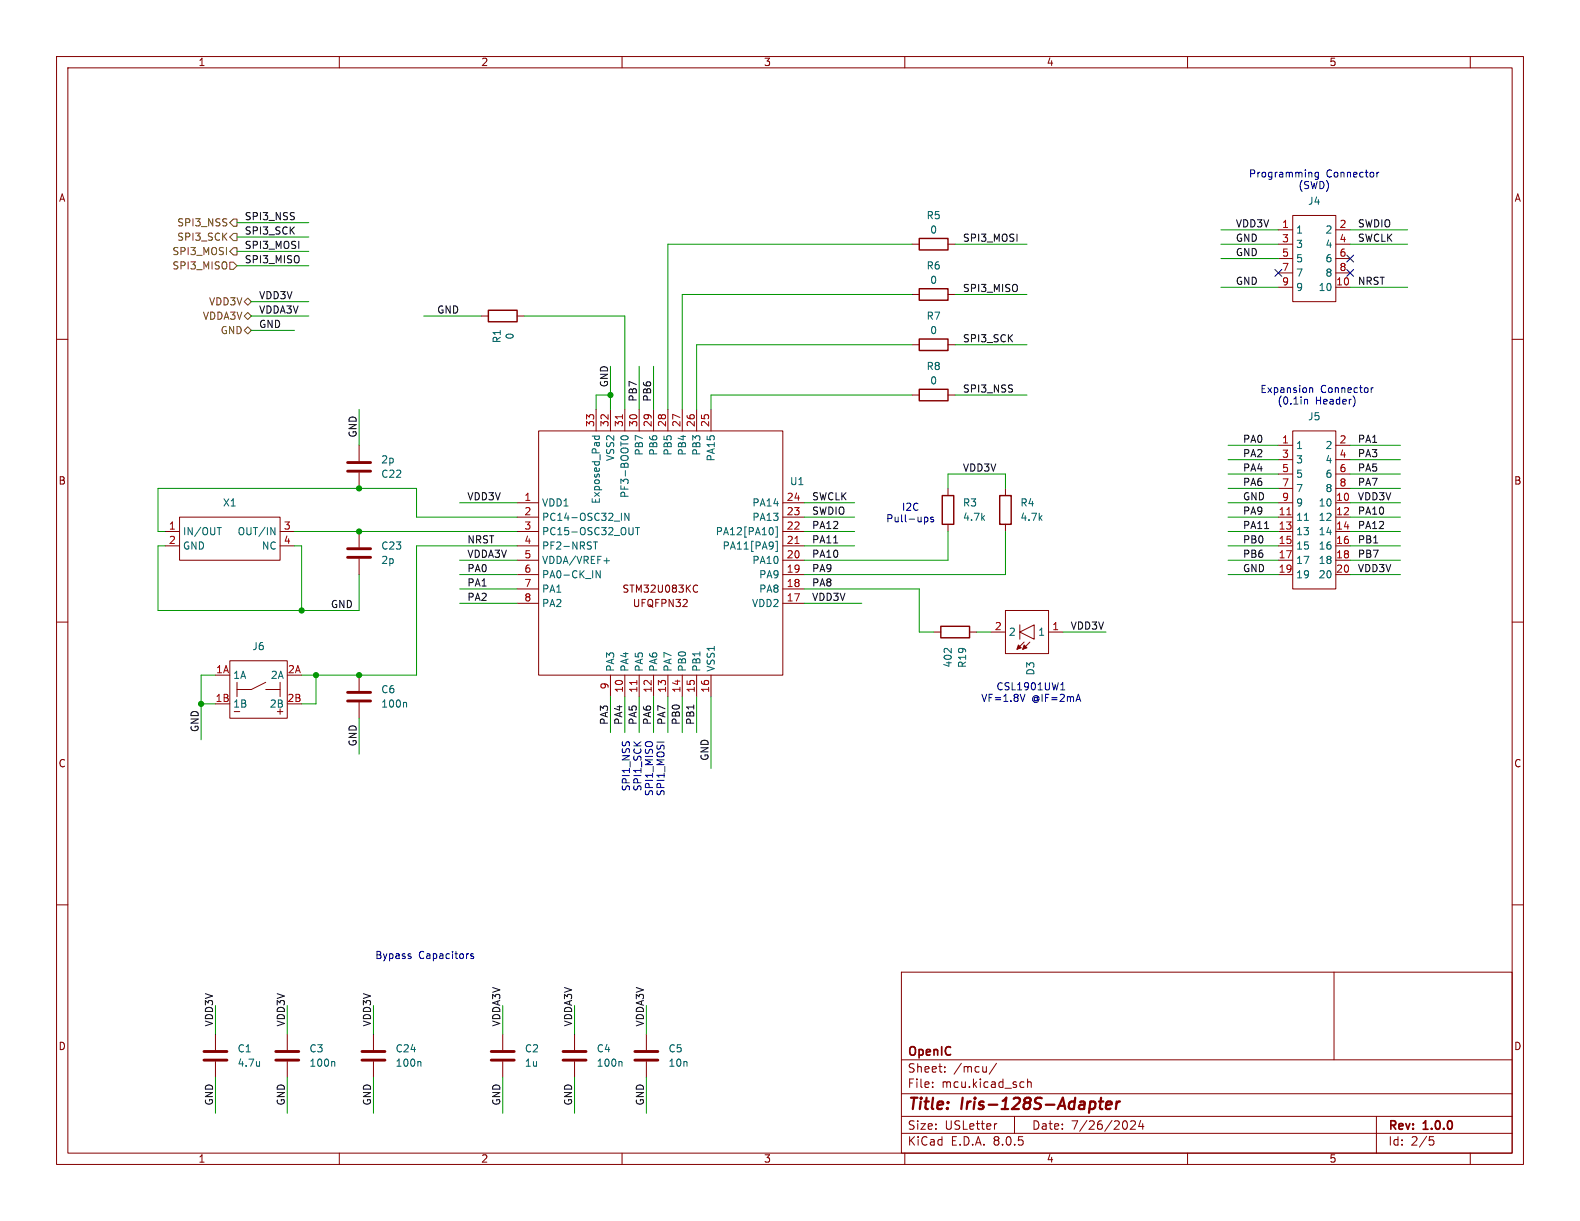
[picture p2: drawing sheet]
<svg xmlns="http://www.w3.org/2000/svg" width="279mm" height="216mm" viewBox="0 0 279 216" stroke-linecap="round" stroke-linejoin="round" font-family="sans-serif">
<g fill="none" stroke="#840000" stroke-width=".18">
<path d="M10 10h259.4v195.9h-259.4zM12 12h255.4v191.9h-255.4zM60 10v2M110 10v2M160 10v2M210 10v2M260 10v2M228.6 38.1h7.6v15.2h-7.6zM10 60h2M85.1 55.9h1.3M91.4 55.9h1.3M161.3 52.1h1.3"/>
<path d="M161.3 43.2h1.3M167.6 52.1h1.3M167.6 43.2h1.3M226.1 43.2h2.5M226.1 40.6h2.5M226.1 50.8h2.5M226.1 45.7h2.5M226.1 48.3h2.5M236.2 43.2h2.6M236.2 40.6h2.6M236.2 50.8h2.6M236.2 45.7h2.6"/>
<path d="M236.2 48.3h2.6M267.4 60h2M63.5 78.7v2.8M95.2 76.2h43.2v43.2h-43.2zM105.4 72.4v3.8M107.9 72.4v3.8M110.5 72.4v3.8M113 72.4v3.8M115.6 72.4v3.8M118.1 72.4v3.8M120.6 72.4v3.8M123.2 72.4v3.8"/>
<path d="M125.7 72.4v3.8M161.3 69.9h1.3M161.3 61h1.3M167.6 69.9h1.3M167.6 61h1.3M226.1 78.7h2.5M228.6 76.2h7.6v27.9h-7.6zM236.2 78.7h2.6M29.2 94h2.5M29.2 96.5h2.5M31.7 91.4h17.8v7.7h-17.8zM49.5 94h2.6"/>
<path d="M49.5 96.5h2.6M63.5 83.6v2.8M63.5 94v2.8M63.5 98.8v2.8M91.4 94h3.8M91.4 96.5h3.8M91.4 88.9h3.8M91.4 91.4h3.8M91.4 99.1h3.8M138.4 94h3.8M138.4 96.5h3.8M138.4 88.9h3.8"/>
<path d="M138.4 91.4h3.8M138.4 99.1h3.8M167.6 86.4v1.2M167.6 92.7v1.3M177.8 86.4v1.2M177.8 92.7v1.3M226.1 94h2.5M226.1 96.5h2.5M226.1 88.9h2.5M226.1 91.4h2.5M226.1 99.1h2.5M226.1 81.3h2.5"/>
<path d="M226.1 83.8h2.5M226.1 86.4h2.5M236.2 94h2.6M236.2 96.5h2.6M236.2 88.9h2.6M236.2 91.4h2.6M236.2 99.1h2.6M236.2 81.3h2.6M236.2 83.8h2.6M236.2 86.4h2.6M10 110h2M40.6 116.8h10.2v10.2h-10.2z"/>
<path d="M63.5 119.4v2.8M91.4 106.7h3.8M91.4 104.1h3.8M91.4 101.6h3.8M107.9 119.4v3.8M110.5 119.4v3.8M113 119.4v3.8M115.6 119.4v3.8M118.1 119.4v3.8M120.6 119.4v3.8M122.8 103.5l.3-.1 .3 .2M123.2 119.4v3.8"/>
<path d="M123.4 104.6l-.3 .1h-.3M125.7 119.4v3.8M138.4 106.7h3.8M138.4 104.1h3.8M138.4 101.6h3.8M165.1 111.8h1.3M171.4 111.8h1.3M175.3 111.8h2.5M177.8 108h7.6v7.6h-7.6zM180.3 111.8l2.6-1.3v2.5zM180.3 110.5v2.5M181.1 113.5l-1.3 1.3"/>
<path d="M182.1 113.5l-1.3 1.3M185.4 111.8h2.6M226.1 101.6h2.5M236.2 101.6h2.6M267.4 110h2M41.9 120.7v2.5M47 120.7l-2.6 1.2h-2.5M47 121.9h2.5M49.5 120.7v2.5M63.5 124.2v2.8M10 160h2M267.4 160h2"/>
<path d="M159.4 171.9h108v32h-108zM235.9 171.9v15.5M38.1 182.9v2.8M38.1 187.7v2.8M50.8 182.9v2.8M50.8 187.7v2.8M66 182.9v2.8M66 187.7v2.8M88.9 182.9v2.8M88.9 187.7v2.8M101.6 182.9v2.8M101.6 187.7v2.8"/>
<path d="M114.3 182.9v2.8M114.3 187.7v2.8M159.4 197.4h108M159.4 193.4h108M159.4 187.4h108M164.9 192.1v.2M164.9 191.4v.1M167.1 189.4v.2M167.1 188.7v.1M176.2 188l-1.3 1.9M176.3 198.7l-.3 .1M179.4 197.4v3"/>
<path d="M180.6 191.3l.5 .1M181.1 192.2l-.5 .1M181.7 191.4l.2-.1 .4 .1 .1 .9M181.7 190.8v1.5M199.9 198.3l.6-.1 .2 .1 .1 .3-.9 1.1h.9M201.7 198.1l-.3 1.1h.9M202.1 198.7v1M243.4 197.4v6.5M60 203.9v2M110 203.9v2M159.4 200.4h108M160 203.9v2"/>
<path d="M210 203.9v2M252.8 201h.7M252.9 201.6h.4l.3 .2-.2 .6-.5 .1M260 203.9v2"/>
</g>
<path d="M194.3 194.8h.8M194.7 194.1l-.2 1.7 .1 .2 .3 .1M195.6 195.4l1-.2-.1-.3-.2-.1-.5 .1-.3 .9 .3 .3 .6-.1M197.5 194.8l-.2 1.3M198.1 194.8l-.4 .1-.3 .3" fill="none" stroke="#840000" stroke-width=".4"/>
<path d="M86.4 54.9h5v2h-5zM162.6 51.1h5v2h-5zM162.6 42.2h5v2h-5zM162.6 59.9h5v2.1h-5zM162.6 68.8h5v2.1h-5zM166.6 87.6h2.1v5.1h-2.1zM176.8 87.6h2v5.1h-2zM166.4 110.7h5v2.1h-5z" fill="none" stroke="#840000" stroke-width=".25"/>
<g fill="#840000" stroke="#840000" stroke-width=".18">
<path d="M180.1 114l.5 .6-.8 .2z"/>
<path d="M181.1 114l.5 .6-.8 .2z"/>
</g>
<g fill="none" stroke="#840000" stroke-width=".51">
<path d="M61.5 81.8h4M61.5 83.3h4M61.5 98.6h4M61.5 97h4M61.5 124h4M61.5 122.4h4M36.1 187.5h4M36.1 185.9h4M48.8 187.5h4M48.8 185.9h4M64 187.5h4.1M64 185.9h4.1"/>
<path d="M86.9 187.5h4M86.9 185.9h4M99.6 187.5h4M99.6 185.9h4M112.3 187.5h4M112.3 185.9h4"/>
</g>
<g fill="none" stroke="#006464" stroke-width=".18">
<path d="M104.7 77.1h1.3M105.2 77.1l-.1 .4 .3 .2M105.9 77.1l.1 .4-.3 .2M109.9 77.2a.69 .69 0 0 1 1.2 .3 .72 .72 0 0 1-1.3-.1zM38.4 93.3h.7M47.9 93.3l.7 1.3v-1.3M104.9 95.8h.8M105.3 95.8v1.3M106.8 99.2h1M109.9 90.7v1.3M111.2 90.7v1.3l-.7-1.3v1.3M111.9 93.3v1l-.1 .2"/>
<path d="M112.4 93.3h.7M112.7 93.3v1.3M136.6 93.4l.1 .4-.1 .6M137.2 95.7h.3v1.8h-.3M137.2 93.2h.3v1.8h-.3M230.7 92h.7M106.1 100.9v1.3l-.7-1.3v1.3M167.1 114.7h.4M168.2 114.7v.7M71.7 124.2l.2 .2v.6M45.9 187.7v.8M45.9 188.4l-.1 .1"/>
<path d="M59 187.7l.2 .2v.6M74.3 187.7l.1 .2v.6M109.8 187.7l.2 .2v.6"/>
</g>
<path d="M110.1 73.3v.8M140.6 96.1h.7M227.6 91h.7M112.6 120.3v.7" fill="none" stroke="#a90000" stroke-width=".18"/>
<path d="M41.3 38.7h.6v1.3h-.6l-.7-.6zM40.6 46.4h.7l.6 .6-.6 .6h-.7zM41.3 41.3h.6v1.2h-.6l-.7-.6zM41.3 43.8h.6v1.3h-.6l-.7-.6zM43.2 53.3l.6-.6 .6 .6-.6 .7zM43.2 55.9l.6-.7 .6 .7-.6 .6zM43.8 57.8l.6 .6-.6 .7-.6-.7z" fill="none" stroke="#725600" stroke-width=".18"/>
<path d="M147.4 96h.7M223.6 93.5h.7" fill="none" stroke="#0f0f0f" stroke-width=".18"/>
<g fill="none" stroke="#0000c2" stroke-width=".18">
<path d="M231.8 30.5l.2 .1v.7M232.6 31.7h.1M233.1 30.5v1l-.2 .2M233.1 30.5h-.3l-.3 .2 .2 .6h.4M243.5 30.5v.8M243.8 30.5l-.3 .2M230.7 70.7h.1M231.2 70.7v.8M231.6 68.6v.8M231.6 68.7l.2-.1h.3v.8M239.4 70.2l.2 .7-.2 .8M242.5 68.6v.8"/>
<path d="M242.8 68.6l-.3 .2M163.5 91.5l.3-.1 .3 .3-.1 .5h-.5M165.1 91.5l-.3-.1-.2 .2v.2l.5 .1v.3h-.5M181.3 122.8l-.5 1.2M187.6 122h.7M187.6 121.1l.3-.4v1.3M190.7 122.8l.4 1.2M72.5 169.1l.2 .2-.2 .2M72.5 168.6l.1 .1M83.7 168.7l-.3-.1-.2 .2 .1 .2 .4 .1v.3h-.5"/>
</g>
<g fill="none" stroke="#009600" stroke-width=".18">
<path d="M41.9 39.4h12.7M41.9 47h12.7M41.9 41.9h12.7M41.9 44.5h12.7M44.4 58.4h7.7M44.4 55.9h10.2M44.4 53.3h10.2M74.9 55.9h10.2M92.7 55.9h17.8v16.5M161.3 52.1h-40.7v20.3M161.3 43.2h-43.2v29.2M168.9 52.1h12.7"/>
<path d="M168.9 43.2h12.7M215.9 43.2h10.2M215.9 50.8h10.2M215.9 45.7h10.2M215.9 40.6h10.2M238.8 43.2h10.1M238.8 50.8h10.1M238.8 40.6h10.1M63.5 72.4v6.3M107.9 69.9h-2.5v2.5M107.9 64.8v7.6M113 64.8v7.6"/>
<path d="M115.6 64.8v7.6M161.3 69.9h-35.6v2.5M161.3 61h-38.1v11.4M168.9 69.9h12.7M168.9 61h12.7M217.2 78.7h8.9M238.8 78.7h8.8M29.2 96.5h-1.3v11.5h35.6v-6.4M52.1 94h39.3M52.1 96.5h1.2v11.5M81.3 88.9h10.1M81.3 99.1h10.1"/>
<path d="M91.4 91.4h-17.7v-5h-45.8v7.6h1.3M91.4 96.5h-17.7v22.9h-20.4M142.2 94h8.9M142.2 96.5h8.9M142.2 91.4h8.9M142.2 88.9h8.9M167.6 86.4v-2.6h10.2v2.6M167.6 94v5.1h-25.4M177.8 94v7.6h-35.6M217.2 83.8h8.9M217.2 94h8.9M217.2 81.3h8.9"/>
<path d="M217.2 86.4h8.9M217.2 96.5h8.9M217.2 91.4h8.9M217.2 88.9h8.9M217.2 99.1h8.9M238.8 83.8h8.8M238.8 94h8.8M238.8 81.3h8.8M238.8 86.4h8.8M238.8 96.5h8.8M238.8 91.4h8.8M238.8 88.9h8.8"/>
<path d="M238.8 99.1h8.8M38.1 119.4h-2.5v11.4M55.9 119.4v5.1h-2.6M81.3 106.7h10.1M81.3 104.1h10.1M81.3 101.6h10.1M142.2 106.7h10.2M142.2 104.1h20.4v7.7h2.5M172.7 111.8h2.6M188 111.8h7.6M217.2 101.6h8.9M238.8 101.6h8.8"/>
<path d="M35.6 124.5h2.5M63.5 127v6.4M107.9 123.2v6.3M110.5 123.2v6.3M113 123.2v6.3M115.6 123.2v6.3M118.1 123.2v6.3M120.6 123.2v6.3M123.2 123.2v6.3M125.7 123.2v12.7M38.1 177.8v5.1M50.8 177.8v5.1"/>
<path d="M66 177.8v5.1M88.9 177.8v5.1M101.6 177.8v5.1M114.3 177.8v5.1M38.1 190.5v6.4M50.8 190.5v6.4M66 190.5v6.4M88.9 190.5v6.4M101.6 190.5v6.4M114.3 190.5v6.4"/>
</g>
<path d="M225.5 47.7l1.2 1.2M226.7 47.7l-1.2 1.2M238.2 47.7l1.2 1.2M238.2 45.1l1.2 1.2M239.4 47.7l-1.2 1.2M239.4 45.1l-1.2 1.2" fill="none" stroke="#000084" stroke-width=".18"/>
<g fill="#009600" stroke="#009600" stroke-width=".18">
<circle cx="107.9" cy="69.9" r=".46"/>
<circle cx="63.5" cy="86.4" r=".46"/>
<circle cx="63.5" cy="94" r=".46"/>
<circle cx="53.3" cy="108" r=".46"/>
<circle cx="63.5" cy="119.4" r=".46"/>
<circle cx="55.9" cy="119.4" r=".46"/>
<circle cx="35.6" cy="124.5" r=".46"/>
</g>
<g font-size="2.8" fill="#840000">
<text x="160.4" y="196.8">Title:</text>
<text x="170.1" y="196.8">Iris-128S-Adapter</text>
</g>
<g font-size="2.1" fill="#840000">
<text x="160.4" y="189.9">Sheet:</text>
<text x="160.4" y="187.1">OpenIC</text>
<text x="168.6" y="189.9">/mcu/</text>
<text x="160.4" y="192.6">File:</text>
<text x="166.5" y="192.6">mcu.kicad_sch</text>
<text x="160.4" y="202.8">KiCad</text>
<text x="160.4" y="200">Size:</text>
<text x="167.1" y="200">USLetter</text>
<text x="168.1" y="202.8">E.D.A.</text>
<text x="175.7" y="202.8">8.0.5</text>
<text x="182.4" y="200">Date:</text>
<text x="189.4" y="200">7/26/2024</text>
<text x="245.4" y="200.2">Rev:</text>
<text x="245.4" y="202.8">Id:</text>
<text x="249.5" y="202.8">2/5</text>
<text x="251.8" y="200.2">1.0.0</text>
</g>
<g font-size="1.8" fill="#840000">
<text x="35" y="11.9">1</text>
<text x="85" y="11.9">2</text>
<text x="135" y="11.9">3</text>
<text x="185" y="11.9">4</text>
<text x="235" y="11.9">5</text>
<text x="10.3" y="35.9">A</text>
<text x="267.7" y="35.9">A</text>
<text x="10.3" y="85.9">B</text>
<text x="267.7" y="85.9">B</text>
<text x="110" y="105">STM32U083KC</text>
<text x="111.8" y="107.6">UFQFPN32</text>
<text x="10.3" y="135.9">C</text>
<text x="267.7" y="135.9">C</text>
<text x="10.3" y="185.9">D</text>
<text x="267.7" y="185.9">D</text>
<text x="35" y="205.8">1</text>
<text x="85" y="205.8">2</text>
<text x="135" y="205.8">3</text>
<text x="185" y="205.8">4</text>
<text x="235" y="205.8">5</text>
</g>
<g font-size="1.8" fill="#0000c2">
<text x="220.8" y="31.6">Programming</text>
<text x="229.5" y="33.6">(SWD)</text>
<text x="234.5" y="31.6">Connector</text>
<text x="222.8" y="69.7">Expansion</text>
<text x="225.8" y="71.7">(0.1in</text>
<text x="232.6" y="71.7">Header)</text>
<text x="233.5" y="69.7">Connector</text>
<text x="156.6" y="92.6">Pull-ups</text>
<text x="159.4" y="90.5">I2C</text>
<text x="173.4" y="124.3">VF=1.8V</text>
<text x="176.1" y="122.3">CSL1901UW1</text>
<text x="182.4" y="124.3">@IF=2mA</text>
<text x="111.6" y="140" transform="rotate(-90 111.6 140)">SPI1_NSS</text>
<text x="113.6" y="140" transform="rotate(-90 113.6 140)">SPI1_SCK</text>
<text x="115.7" y="140.9" transform="rotate(-90 115.7 140.9)">SPI1_MISO</text>
<text x="117.7" y="140.9" transform="rotate(-90 117.7 140.9)">SPI1_MOSI</text>
<text x="66.3" y="169.8">Bypass</text>
<text x="74" y="169.8">Capacitors</text>
</g>
<g font-size="1.8" fill="#725600">
<text x="31.2" y="40.2">SPI3_NSS</text>
<text x="30.4" y="47.9">SPI3_MISO</text>
<text x="30.4" y="45.3">SPI3_MOSI</text>
<text x="31.2" y="42.8">SPI3_SCK</text>
<text x="35.8" y="56.7">VDDA3V</text>
<text x="36.9" y="54.2">VDD3V</text>
<text x="38.9" y="59.3">GND</text>
</g>
<g font-size="1.8" fill="#0f0f0f">
<text x="43.2" y="39">SPI3_NSS</text>
<text x="43.2" y="41.6">SPI3_SCK</text>
<text x="218.4" y="40.3">VDD3V</text>
<text x="240" y="40.3">SWDIO</text>
<text x="43.2" y="46.6">SPI3_MISO</text>
<text x="43.2" y="44.1">SPI3_MOSI</text>
<text x="170.2" y="42.8">SPI3_MOSI</text>
<text x="218.4" y="45.4">GND</text>
<text x="218.4" y="42.8">GND</text>
<text x="240" y="42.8">SWCLK</text>
<text x="45.7" y="53">VDD3V</text>
<text x="170.2" y="51.7">SPI3_MISO</text>
<text x="218.4" y="50.5">GND</text>
<text x="240" y="50.5">NRST</text>
<text x="45.7" y="58.1">GND</text>
<text x="45.7" y="55.5">VDDA3V</text>
<text x="77.2" y="55.5">GND</text>
<text x="170.2" y="60.6">SPI3_SCK</text>
<text x="107.6" y="68.6" transform="rotate(-90 107.6 68.6)">GND</text>
<text x="112.7" y="71.1" transform="rotate(-90 112.7 71.1)">PB7</text>
<text x="115.2" y="71.1" transform="rotate(-90 115.2 71.1)">PB6</text>
<text x="170.2" y="69.5">SPI3_NSS</text>
<text x="63.2" y="77.5" transform="rotate(-90 63.2 77.5)">GND</text>
<text x="170.2" y="83.5">VDD3V</text>
<text x="219.7" y="83.5">PA4</text>
<text x="219.7" y="78.4">PA0</text>
<text x="219.7" y="80.9">PA2</text>
<text x="240" y="83.5">PA5</text>
<text x="240" y="78.4">PA1</text>
<text x="240" y="80.9">PA3</text>
<text x="82.5" y="88.6">VDD3V</text>
<text x="143.5" y="88.6">SWCLK</text>
<text x="219.7" y="86">PA6</text>
<text x="219.7" y="88.6">GND</text>
<text x="240" y="88.6">VDD3V</text>
<text x="240" y="86">PA7</text>
<text x="143.5" y="93.6">PA12</text>
<text x="143.5" y="91.1">SWDIO</text>
<text x="219.7" y="91.1">PA9</text>
<text x="219.7" y="93.6">PA11</text>
<text x="240" y="93.6">PA12</text>
<text x="240" y="91.1">PA10</text>
<text x="82.5" y="96.2">NRST</text>
<text x="82.5" y="98.7">VDDA3V</text>
<text x="82.5" y="101.3">PA0</text>
<text x="143.5" y="101.3">PA9</text>
<text x="143.5" y="98.7">PA10</text>
<text x="143.5" y="96.2">PA11</text>
<text x="219.7" y="101.3">GND</text>
<text x="219.7" y="98.7">PB6</text>
<text x="219.7" y="96.2">PB0</text>
<text x="240" y="96.2">PB1</text>
<text x="240" y="98.7">PB7</text>
<text x="240" y="101.3">VDD3V</text>
<text x="58.4" y="107.6">GND</text>
<text x="82.5" y="103.8">PA1</text>
<text x="82.5" y="106.3">PA2</text>
<text x="143.5" y="103.8">PA8</text>
<text x="143.5" y="106.3">VDD3V</text>
<text x="189.2" y="111.4">VDD3V</text>
<text x="35.2" y="129.5" transform="rotate(-90 35.2 129.5)">GND</text>
<text x="107.6" y="128.3" transform="rotate(-90 107.6 128.3)">PA3</text>
<text x="110.1" y="128.3" transform="rotate(-90 110.1 128.3)">PA4</text>
<text x="112.7" y="128.3" transform="rotate(-90 112.7 128.3)">PA5</text>
<text x="115.2" y="128.3" transform="rotate(-90 115.2 128.3)">PA6</text>
<text x="117.8" y="128.3" transform="rotate(-90 117.8 128.3)">PA7</text>
<text x="120.3" y="128.3" transform="rotate(-90 120.3 128.3)">PB0</text>
<text x="122.8" y="128.3" transform="rotate(-90 122.8 128.3)">PB1</text>
<text x="63.2" y="132.1" transform="rotate(-90 63.2 132.1)">GND</text>
<text x="125.4" y="134.6" transform="rotate(-90 125.4 134.6)">GND</text>
<text x="37.8" y="181.6" transform="rotate(-90 37.8 181.6)">VDD3V</text>
<text x="50.5" y="181.6" transform="rotate(-90 50.5 181.6)">VDD3V</text>
<text x="65.7" y="181.6" transform="rotate(-90 65.7 181.6)">VDD3V</text>
<text x="88.6" y="181.6" transform="rotate(-90 88.6 181.6)">VDDA3V</text>
<text x="101.3" y="181.6" transform="rotate(-90 101.3 181.6)">VDDA3V</text>
<text x="114" y="181.6" transform="rotate(-90 114 181.6)">VDDA3V</text>
<text x="37.8" y="195.6" transform="rotate(-90 37.8 195.6)">GND</text>
<text x="50.5" y="195.6" transform="rotate(-90 50.5 195.6)">GND</text>
<text x="65.7" y="195.6" transform="rotate(-90 65.7 195.6)">GND</text>
<text x="88.6" y="195.6" transform="rotate(-90 88.6 195.6)">GND</text>
<text x="101.3" y="195.6" transform="rotate(-90 101.3 195.6)">GND</text>
<text x="114" y="195.6" transform="rotate(-90 114 195.6)">GND</text>
</g>
<g font-size="1.8" fill="#006464">
<text x="163.8" y="39">R5</text>
<text x="164.4" y="41.5">0</text>
<text x="229.1" y="41.5">1</text>
<text x="231.2" y="36.4">J4</text>
<text x="234.3" y="41.5">2</text>
<text x="163.8" y="47.9">R6</text>
<text x="229.1" y="44">3</text>
<text x="229.1" y="46.6">5</text>
<text x="234.3" y="44">4</text>
<text x="234.3" y="46.6">6</text>
<text x="164.4" y="50.4">0</text>
<text x="229.1" y="49.1">7</text>
<text x="229.1" y="51.7">9</text>
<text x="233.1" y="51.7">10</text>
<text x="234.3" y="49.1">8</text>
<text x="163.8" y="56.7">R7</text>
<text x="164.4" y="59.3">0</text>
<text x="88.7" y="60.8" transform="rotate(-90 88.7 60.8)">R1</text>
<text x="91" y="60.1" transform="rotate(-90 91 60.1)">0</text>
<text x="163.8" y="65.6">R8</text>
<text x="164.4" y="68.2">0</text>
<text x="231.2" y="74.5">J5</text>
<text x="67.3" y="82.1">2p</text>
<text x="108.8" y="81.6" transform="rotate(-90 108.8 81.6)">VSS2</text>
<text x="113.9" y="80.7" transform="rotate(-90 113.9 80.7)">PB7</text>
<text x="116.4" y="80.7" transform="rotate(-90 116.4 80.7)">PB6</text>
<text x="119" y="80.7" transform="rotate(-90 119 80.7)">PB5</text>
<text x="121.5" y="80.7" transform="rotate(-90 121.5 80.7)">PB4</text>
<text x="124.1" y="80.7" transform="rotate(-90 124.1 80.7)">PB3</text>
<text x="126.6" y="81.7" transform="rotate(-90 126.6 81.7)">PA15</text>
<text x="229.1" y="79.6">1</text>
<text x="229.1" y="82.1">3</text>
<text x="234.3" y="79.6">2</text>
<text x="234.3" y="82.1">4</text>
<text x="39.3" y="89.8">X1</text>
<text x="67.3" y="84.7">C22</text>
<text x="95.8" y="89.8">VDD1</text>
<text x="106.3" y="89.2" transform="rotate(-90 106.3 89.2)">Exposed_Pad</text>
<text x="111.4" y="88.2" transform="rotate(-90 111.4 88.2)">PF3-BOOT0</text>
<text x="132.9" y="89.8">PA14</text>
<text x="139.6" y="86">U1</text>
<text x="170.2" y="89.8">R3</text>
<text x="180.3" y="89.8">R4</text>
<text x="229.1" y="84.7">5</text>
<text x="229.1" y="87.2">7</text>
<text x="229.1" y="89.8">9</text>
<text x="233.1" y="89.8">10</text>
<text x="234.3" y="84.7">6</text>
<text x="234.3" y="87.2">8</text>
<text x="32.3" y="94.8">IN/OUT</text>
<text x="41.9" y="94.8">OUT/IN</text>
<text x="95.8" y="92.3">PC14-OSC32_IN</text>
<text x="95.8" y="94.8">PC15-OSC32_OUT</text>
<text x="126.5" y="94.8">PA12[PA10]</text>
<text x="132.9" y="92.3">PA13</text>
<text x="170.2" y="92.3">4.7k</text>
<text x="180.3" y="92.3">4.7k</text>
<text x="229.1" y="92.3">11</text>
<text x="229.1" y="94.8">13</text>
<text x="233.1" y="92.3">12</text>
<text x="233.1" y="94.8">14</text>
<text x="32.3" y="97.4">GND</text>
<text x="46.2" y="97.4">NC</text>
<text x="67.3" y="99.9">2p</text>
<text x="67.3" y="97.4">C23</text>
<text x="95.8" y="97.4">PF2-NRST</text>
<text x="95.8" y="99.9">VDDA/VREF+</text>
<text x="127.7" y="97.4">PA11[PA9]</text>
<text x="132.9" y="99.9">PA10</text>
<text x="229.1" y="97.4">15</text>
<text x="229.1" y="99.9">17</text>
<text x="233.1" y="97.4">16</text>
<text x="233.1" y="99.9">18</text>
<text x="95.8" y="102.5">PA0-CK_IN</text>
<text x="95.8" y="105">PA1</text>
<text x="95.8" y="107.5">PA2</text>
<text x="132.9" y="107.5">VDD2</text>
<text x="134.2" y="105">PA8</text>
<text x="134.2" y="102.5">PA9</text>
<text x="229.1" y="102.5">19</text>
<text x="233.1" y="102.5">20</text>
<text x="178.3" y="112.6">2</text>
<text x="183.5" y="112.6">1</text>
<text x="44.5" y="115.2">J6</text>
<text x="108.8" y="118.9" transform="rotate(-90 108.8 118.9)">PA3</text>
<text x="111.4" y="118.9" transform="rotate(-90 111.4 118.9)">PA4</text>
<text x="113.9" y="118.9" transform="rotate(-90 113.9 118.9)">PA5</text>
<text x="116.4" y="118.9" transform="rotate(-90 116.4 118.9)">PA6</text>
<text x="119" y="118.9" transform="rotate(-90 119 118.9)">PA7</text>
<text x="121.5" y="118.9" transform="rotate(-90 121.5 118.9)">PB0</text>
<text x="124.1" y="118.9" transform="rotate(-90 124.1 118.9)">PB1</text>
<text x="126.6" y="118.9" transform="rotate(-90 126.6 118.9)">VSS1</text>
<text x="168.5" y="118.1" transform="rotate(-90 168.5 118.1)">402</text>
<text x="171" y="118.2" transform="rotate(-90 171 118.2)">R19</text>
<text x="183.1" y="119.5" transform="rotate(-90 183.1 119.5)">D3</text>
<text x="41.1" y="120.2">1A</text>
<text x="41.1" y="125.3">1B</text>
<text x="47.6" y="125.3">2B</text>
<text x="47.8" y="120.2">2A</text>
<text x="67.3" y="122.8">C6</text>
<text x="67.3" y="125.3">100n</text>
<text x="48.6" y="126.6">+</text>
<text x="41.9" y="186.3">C1</text>
<text x="41.9" y="188.8">4.7u</text>
<text x="54.6" y="186.3">C3</text>
<text x="54.6" y="188.8">100n</text>
<text x="69.9" y="188.8">100n</text>
<text x="69.9" y="186.3">C24</text>
<text x="92.7" y="186.3">C2</text>
<text x="92.7" y="188.8">1u</text>
<text x="105.4" y="186.3">C4</text>
<text x="105.4" y="188.8">100n</text>
<text x="118.1" y="186.3">C5</text>
<text x="118.1" y="188.8">10n</text>
</g>
<g font-size="1.8" fill="#a90000">
<text x="226.6" y="40.4">1</text>
<text x="236.8" y="40.4">2</text>
<text x="226.6" y="42.9">3</text>
<text x="226.6" y="45.5">5</text>
<text x="236.8" y="42.9">4</text>
<text x="236.8" y="45.5">6</text>
<text x="226.6" y="48">7</text>
<text x="226.6" y="50.5">9</text>
<text x="236.2" y="50.5">10</text>
<text x="236.8" y="48">8</text>
<text x="105.2" y="75.6" transform="rotate(-90 105.2 75.6)">33</text>
<text x="107.7" y="75.6" transform="rotate(-90 107.7 75.6)">32</text>
<text x="110.2" y="75.6" transform="rotate(-90 110.2 75.6)">31</text>
<text x="112.8" y="75.6" transform="rotate(-90 112.8 75.6)">30</text>
<text x="115.3" y="75.6" transform="rotate(-90 115.3 75.6)">29</text>
<text x="117.9" y="75.6" transform="rotate(-90 117.9 75.6)">28</text>
<text x="120.4" y="75.6" transform="rotate(-90 120.4 75.6)">27</text>
<text x="122.9" y="75.6" transform="rotate(-90 122.9 75.6)">26</text>
<text x="125.5" y="75.6" transform="rotate(-90 125.5 75.6)">25</text>
<text x="226.6" y="78.5">1</text>
<text x="226.6" y="81">3</text>
<text x="226.6" y="83.6">5</text>
<text x="236.8" y="78.5">2</text>
<text x="236.8" y="81">4</text>
<text x="236.8" y="83.6">6</text>
<text x="92.6" y="88.6">1</text>
<text x="139" y="88.6">24</text>
<text x="226.6" y="86.1">7</text>
<text x="226.6" y="88.6">9</text>
<text x="236.2" y="88.6">10</text>
<text x="236.8" y="86.1">8</text>
<text x="29.8" y="93.7">1</text>
<text x="50.1" y="93.7">3</text>
<text x="92.6" y="91.2">2</text>
<text x="92.6" y="93.7">3</text>
<text x="139" y="93.7">22</text>
<text x="139" y="91.2">23</text>
<text x="226" y="91.2">11</text>
<text x="226" y="93.7">13</text>
<text x="236.2" y="91.2">12</text>
<text x="236.2" y="93.7">14</text>
<text x="29.8" y="96.3">2</text>
<text x="50.1" y="96.3">4</text>
<text x="92.6" y="96.3">4</text>
<text x="92.6" y="98.8">5</text>
<text x="92.6" y="101.3">6</text>
<text x="139" y="101.3">19</text>
<text x="139" y="98.8">20</text>
<text x="139" y="96.3">21</text>
<text x="226" y="96.3">15</text>
<text x="226" y="98.8">17</text>
<text x="226" y="101.3">19</text>
<text x="236.2" y="96.3">16</text>
<text x="236.2" y="98.8">18</text>
<text x="236.2" y="101.3">20</text>
<text x="92.6" y="103.9">7</text>
<text x="92.6" y="106.4">8</text>
<text x="139" y="106.4">17</text>
<text x="139" y="103.9">18</text>
<text x="175.8" y="111.5">2</text>
<text x="186" y="111.5">1</text>
<text x="38.1" y="119.1">1A</text>
<text x="50.8" y="119.1">2A</text>
<text x="38" y="124.2">1B</text>
<text x="50.7" y="124.2">2B</text>
<text x="107.7" y="122" transform="rotate(-90 107.7 122)">9</text>
<text x="110.2" y="122.6" transform="rotate(-90 110.2 122.6)">10</text>
<text x="112.8" y="122.6" transform="rotate(-90 112.8 122.6)">11</text>
<text x="115.3" y="122.6" transform="rotate(-90 115.3 122.6)">12</text>
<text x="117.9" y="122.6" transform="rotate(-90 117.9 122.6)">13</text>
<text x="120.4" y="122.6" transform="rotate(-90 120.4 122.6)">14</text>
<text x="122.9" y="122.6" transform="rotate(-90 122.9 122.6)">15</text>
<text x="125.5" y="122.6" transform="rotate(-90 125.5 122.6)">16</text>
</g>
</svg>
